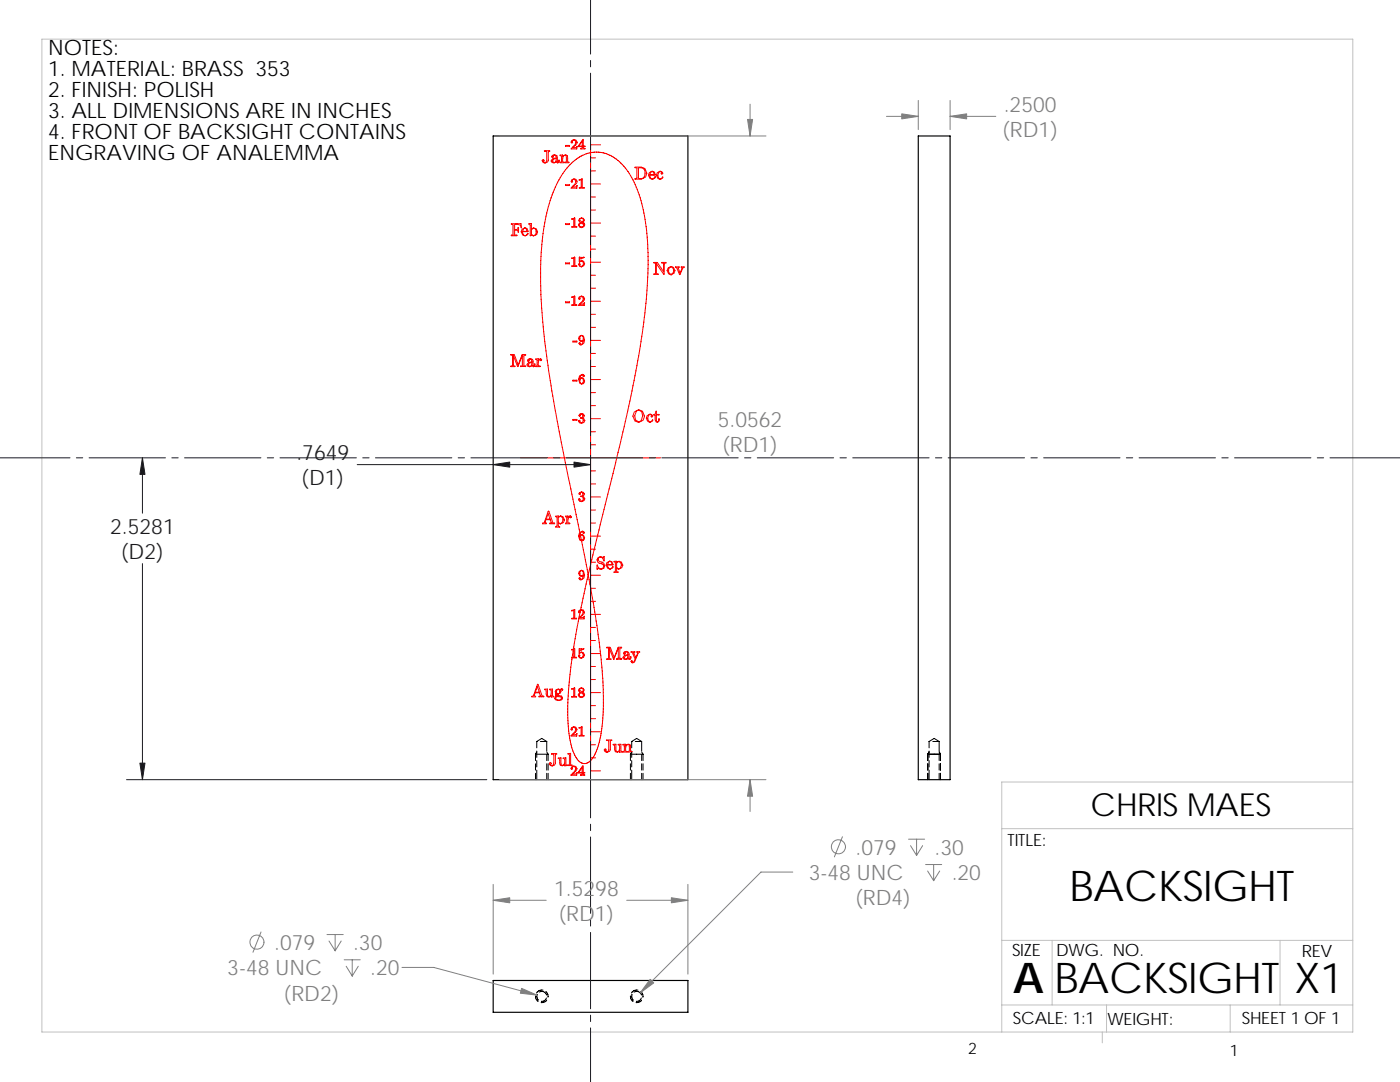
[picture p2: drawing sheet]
<svg xmlns="http://www.w3.org/2000/svg" width="279mm" height="216mm" viewBox="0 0 279 216" stroke-linecap="round" stroke-linejoin="round" font-family="sans-serif">
<path d="M8.4 7.8h261.6v198.1h-261.6zM270 156h-70.1v49.9M199.9 165.4h70.1M199.9 187.6h70.1M210 187.6v12.9M255.5 187.6v12.9M199.9 200.5h70.1M220 205.9v2.2M220.8 200.5v5.4M245.5 200.5v5.4" fill="none" stroke="#c0c0c0" stroke-width=".2"/>
<g fill="none" stroke="#000" stroke-width=".2">
<path d="M106.9 150.5h2.5M106.9 150.5v1.3M106.9 152.4v1.3M106.9 154.3v1.3M107.1 148h.1M107.1 153.7v1.9M107.1 148v1.2M107.1 149.9v1.2M107.1 151.8v1.2M107.1 148l1-.7 1 .7M107.1 150l-.2 .5M107.8 148h1.3"/>
<path d="M109.1 148v1.9M109.1 150.5v1.3M109.1 152.4v1.3M109.1 154.3v1.3M109.1 150l.3 .5M109.4 150.5v1.3M109.4 152.4v1.3M109.4 154.3v1.3M125.8 150.5h2.5M125.8 150.5v1.3M125.8 152.4v1.3M125.8 154.3v1.3"/>
<path d="M126.1 148h.1M126.1 153.7v1.9M126.1 148v1.2M126.1 149.9v1.2M126.1 151.8v1.2M126.1 148l1-.7 1 .7M126.1 150l-.3 .5M126.8 148h1.3M128.1 148v1.9M128.1 150.5v1.3M128.1 152.4v1.3M128.1 154.3v1.3"/>
<path d="M128.1 150l.2 .5M128.3 150.5v1.3M128.3 152.4v1.3M128.3 154.3v1.3M185.2 150.5h2.5M185.2 150.5v1.3M185.2 152.4v1.3M185.2 154.3v1.3M185.4 148h.1M185.4 153.7v1.9M185.4 148v1.2M185.4 149.9v1.2"/>
<path d="M185.4 151.8v1.2M185.4 148l1-.7 1 .7M185.4 150l-.2 .5M186.2 148h1.2M187.4 148v1.9M187.4 150.5v1.3M187.4 152.4v1.3M187.4 154.3v1.3M187.4 150l.3 .5M187.7 150.5v1.3M187.7 152.4v1.3M187.7 154.3v1.3"/>
<path d="M106.9 198.7l.1 .8 .4 .3M107.2 198.4v.1a.99 .99 0 0 0 .3 1.1M107.6 198a1.01 1.01 0 0 1 1.5 .5M108.4 197.6a1.26 1.26 0 0 0-1.3 .5M108.9 197.9h.1a1.06 1.06 0 0 1 .3 1.1M109.1 199.1a.91 .91 0 0 1-1 .7M109.1 198.5h.1M109.1 199.6l-.3 .3-.8 .1M125.8 198.7l.2 .8 .3 .3M126.1 198.4v.1a1 1 0 0 0 .3 1.1M126.5 198a1 1 0 0 1 1.5 .5M127.3 197.6a1.26 1.26 0 0 0-1.3 .5"/>
<path d="M127.9 197.9h.1a1.08 1.08 0 0 1 .3 1.1M128 199.1a.91 .91 0 0 1-1 .7M128 198.5h.1M128 199.6l-.6 .4h-.5"/>
</g>
<path d="M98.4 27.1h38.9v128.5h-38.9zM183.3 27.1h6.3v128.5h-6.3zM98.4 195.6h38.9v6.4h-38.9z" fill="none" stroke="#000" stroke-width=".23"/>
<g fill="none" stroke="#f00" stroke-width=".2">
<path d="M108.6 30.1h1.1l-.3 .2v1.7l-.1 .3-.5 .2-.4-.1-.2-.3 .1-.2h.2l.1 .3-.2 .1 .4 .2 .2-.1 .1-.5v-1.7h-.5zM110.2 31l.4-.1 .5 .2 .2 1.2 .2 .1v-.4l.1 .2-.1 .2-.2 .1-.3-.3-.4 .3-.4-.1-.2-.3a.9 .9 0 0 1 1-.5l-.1-.5-.3-.2-.3 .2 .1 .2-.2 .1zM110.5 31.8l.5-.2-.2 .8-.4-.1-.1-.2zM111.8 30.9h.5v.4l.5-.4 .4 .2 .1 1.2 .2 .2h-.7l.2-.2v-1.2l-.2-.1-.3 .1a1.15 1.15 0 0 0-.1 1.2l.2 .2h-.8l.3-.3v-.9zM112.9 29h.7v.2h-.7zM112.9 36.9h.7v.1h-.7zM114.1 32.6a6.7 6.7 0 0 1 10.4 .6 20 20 0 0 1 4.1 9.9 71 71 0 0 1-.2 22.1l-.5 2.9a363.5 363.5 0 0 1-7.1 32.5l-2.2 9.1a188.7 188.7 0 0 0-5.1 27.8 30.1 30.1 0 0 0 1 12.7l.1 .3a2.47 2.47 0 0 0 2.2 1.9l.3-.1a3.4 3.4 0 0 0 1.8-2.1l.7-2.1 .4-2.2a79.7 79.7 0 0 0-1-22l-2.4-13.2-4.8-23.5a189.2 189.2 0 0 1-3.9-31 49.9 49.9 0 0 1 1.9-16.2l1-2.7a15.1 15.1 0 0 1 3.3-4.7zM114.1 35.9l.5-.2 .4 .1 .2 .4-.1 .3-.8 .8h.7l.2-.3-.1 .5h-1.1v-.1a1.46 1.46 0 0 0 .9-1.4l-.6-.2-.2 .3 .2 .1-.2 .1-.1-.1zM114.1 28l.5-.1 .4 .1 .2 .4-.1 .3-.8 .8h.7l.2-.3-.1 .5h-1.1v-.1a1.46 1.46 0 0 0 .9-1.5l-.6-.1-.2 .2 .2 .2-.2 .1-.1-.1zM115.6 35.9l.6-.2v1.6l.4 .2h-1l.4-.1v-1.5l-.4 .1zM116.2 28.1v1h-.7zM116.3 27.8l.1 1.3h.3v.2h-.3v.2l.3 .2h-.8l.3-.1v-.3h-.8v-.2z"/>
<path d="M117.9 31.5h1M117.9 34.1h1M117.9 39.3h1M117.9 36.7h1.9M119.8 28.9h-1.9v124.9h1.9M126.7 33.4h1.3l.7 .2 .4 1-.3 .7-.8 .5h-1.3l.4-.3v-1.9zM127.5 33.5h.1a.91 .91 0 0 1 1.1 1.1v.5a.81 .81 0 0 1-1.3 .4zM129.6 34.5l.6-.3 .4 .1 .2 .6h-1.1a.59 .59 0 0 0 .7 .8l.4-.4-.1 .2-.5 .3-.5-.2-.3-.6zM129.9 34.3h.4l.2 .6h-.8zM131.2 34.5l.5-.3h.4l.1 .5h-.2v-.2l.1-.1-.4-.2-.2 .2-.2 .6 .1 .5 .6 .2 .3-.4-.1 .2-.5 .3-.4-.2-.3-.6zM102 44.6h2l.1 .8-.2-.4-.6-.3-.6 .1v1l.6-.1 .2-.3v.9l-.1-.3-.7-.1v.9l.5 .2h-1.2l.4-.2v-1.9zM104.2 45.7l.6-.3 .4 .2 .2 .6h-1.1a.59 .59 0 0 0 .7 .8l.4-.4-.1 .2-.5 .3-.5-.2-.3-.7z"/>
<path d="M104.5 45.6h.4l.2 .6h-.8zM105.6 44.6h.4v1.1l.5-.2 .5 .2 .3 .6-.2 .5-.6 .3-.5-.3-.2 .2v-2.1zM106.1 45.8l.3-.2a.72 .72 0 0 1 .6 .6 .72 .72 0 0 1-.5 .8l-.4-.3zM112.9 52.5h.7v.1h-.7zM112.9 44.6h.7v.2h-.7zM114.1 59.2l.6-.1v1.6l.4 .2h-1l.4-.1v-1.5l-.4 .1zM114.1 51.5l.6-.2v1.6l.4 .3h-1l.4-.2v-1.5l-.4 .1zM114.1 43.6l.6-.1v1.6l.4 .2h-1l.4-.1v-1.5l-.4 .1zM115.6 59.3l.4-.2 .4 .1 .3 .4-.1 .3-.9 .8h.8l.2-.3-.1 .5h-1.1v-.1a1.46 1.46 0 0 0 .9-1.4l-.6-.2-.2 .3 .2 .1-.2 .1-.1-.1zM115.6 52.9h.1M115.6 51.3h.9l-.1 .2-.7 .1v.5l.4-.1 .4 .2 .2 .4-.2 .4-.5 .3-.3-.2-.2-.5 .3 .1-.2 .2 .1 .1a.51 .51 0 0 0 .7-.2 .51 .51 0 0 0-.3-.7l-.5 .2zM115.7 43.6l.4-.1 .3 .1 .2 .3-.3 .4 .3 .2 .1 .4-.2 .3-.4 .2-.4-.1-.3-.4 .5-.5-.4-.3z"/>
<path d="M115.7 44.6l.3-.2 .5 .6-.1 .2-.3 .1-.4-.1-.1-.3zM115.8 43.6l.6 .1 .1 .2-.3 .4-.5-.3zM116 44.4h.1M117.9 41.9h1M117.9 47.1h1M117.9 49.7h1M117.9 54.9h1M117.9 57.5h1M117.9 44.5h1.9M117.9 52.3h1.9M130.5 52.4h.7l1.2 1.8v-1.6l-.3-.2h.8l-.4 .3v2.1l-1.5-2.2v1.8l.3 .4h-.8l.4-.4v-1.9zM133.3 53.5l.6-.3 .5 .2 .3 .6-.2 .5-.6 .3-.5-.2-.3-.6z"/>
<path d="M133.5 53.5l.4-.2a.81 .81 0 0 1 .5 .7 .81 .81 0 0 1-.5 .7 .88 .88 0 0 1-.4-1.2zM133.9 54.7h.1M134.8 53.3h.7l-.2 .2 .4 1 .4-.9-.1-.3h.5l-.3 .3-.5 1.2-.6-1.3zM102 70.7l.6 .1 .8 2 .8-2 .7-.1-.4 .3v1.9l.4 .3h-1l.3-.3v-2.1l-.9 2.4-.9-2.3v2l.4 .3h-.8l.3-.4v-1.9zM105.4 71.7l.4-.1a.55 .55 0 0 1 .6 .6l.1 .8h.1l.2-.4-.1 .5h-.4l-.1-.2-.5 .3-.3-.1-.2-.3a.84 .84 0 0 1 1-.6l-.1-.4-.3-.2-.4 .2 .2 .2-.3 .1zM105.6 72.5l.6-.2-.2 .7-.2 .1-.3-.3zM106.2 72.3h.1M107.4 72.9h.1M107.8 71.7l-.3 .2-.1 1M107.8 71.7h.1M107.9 71.7l-.1 .2h.3l-.1-.3h-.2l-.4 .4v-.4h-.5l.3 .3v1l-.3 .3h.9l-.4-.3M112.9 60.2h.7v.2h-.7z"/>
<path d="M114.3 68.1h.8v.1h-.8zM114.3 75.9h.8v.1h-.8zM115.6 67.1l.5-.2 .3 .2 .3 .8-.2 .6-.5 .3h-.3l-.1-.4h.2l-.1 .2 .1 .1 .4-.1 .2-.7-.4 .2-.3-.1-.2-.5zM115.7 75l.5-.3 .3 .1 .1 .2-.1 .2-.1-.4a.5 .5 0 0 0-.6 .5l-.1 .3 .4-.2 .4 .1 .2 .5a.62 .62 0 0 1-.6 .6l-.4-.1-.2-.8zM115.8 75.5l.3-.1a.62 .62 0 0 1 .3 .6 .62 .62 0 0 1-.3 .5 .47 .47 0 0 1-.4-.6zM115.9 67l.5 .2a.68 .68 0 0 1-.3 .9l-.4-.4zM117.9 73.1h1M117.9 62.7h1M117.9 65.3h1M117.9 70.5h1M117.9 78.3h1M117.9 60.1h1.9"/>
<path d="M117.9 67.9h1.9M117.9 75.7h1.9M103.9 91.4h27.9M114.3 83.7h.8v.2h-.8zM115.7 98.3l.4-.2 .3 .1 .2 .4-.4 .4 .3 .2 .2 .3-.1 .4-.5 .2-.4-.1-.2-.3 .2-.2v.3h-.1l.7 .1 .1-.4v-.3l-.6-.2 .4-.1 .2-.4-.2-.2-.3-.1-.2 .2 .1 .2-.2 .1zM115.7 82.7l.4-.2 .3 .1 .2 .3-.1 .3-.3 .2 .3 .2 .2 .3-.1 .4-.5 .2-.4-.1-.2-.4 .1-.1 .2 .1-.2 .2 .2 .1h.5l.1-.7-.6-.2 .4-.1 .2-.4-.2-.2-.3-.1-.2 .2 .1 .2h-.2zM117.9 80.9h1M117.9 86.1h1M117.9 88.8h1M117.9 94h1M117.9 96.6h1M117.9 83.5h1.9"/>
<path d="M117.9 99.2h1.9M126.6 82.2l.9-.5 .7 .3 .4 1-.2 .8-.9 .5-.8-.3-.4-1zM127 82l.5-.2 .5 .3 .3 .9-.4 1-.4 .2-.6-.4-.2-.8zM129.2 82.9l.5-.3 .3 .1 .2 .4-.2 .1v-.2l.1-.1-.4-.2-.2 .1-.2 .6 .1 .6 .6 .1 .3-.3-.1 .2-.5 .3-.4-.2-.3-.6zM130.1 82.9h.1M130.9 82.1l.1 .6h.5v.1h-.5l.1 1.3h.3l.2-.5-.1 .5-.3 .2-.2-.1-.3-.4v-1h-.2l.3-.3zM109.4 102.4l.4 1.2h-.8zM109.4 102l.2 .1 .7 2.2 .4 .2h-1l.3-.2-.2-.6h-.9l-.1 .5 .2 .3h-.7l.4-.3zM110.9 103h.5v.2l.5-.2 .5 .1 .2 .6-.1 .6-.7 .2-.4-.2v.7l.3 .2h-.8l.3-.2v-1.7zM111.4 103.3l.5-.3 .3 .3 .2 .4-.2 .6-.4 .2-.3-.3zM112.9 103h.4v.3l.2-.2 .4-.1 .1 .3h-.2v-.3l-.2 .1-.3 .6 .1 .7 .3 .1h-.8l.2-.3v-.9zM115.6 114l.5-.2 .3 .1 .3 .8-.2 .7-.5 .3h-.3l-.1-.4h.2l-.1 .2 .1 .1 .4-.1 .2-.7-.4 .2-.3-.1-.2-.5z"/>
<path d="M115.7 106.3l.5-.3 .3 .1 .1 .3h-.2v-.2h.1l-.3-.1a.72 .72 0 0 0-.5 .8l.4-.2 .4 .1 .2 .5a.62 .62 0 0 1-.6 .6l-.4-.1-.2-.8zM115.8 106.8l.3-.1a.62 .62 0 0 1 .3 .6 .62 .62 0 0 1-.3 .5 .47 .47 0 0 1-.4-.6zM115.9 113.9l.5 .1a.68 .68 0 0 1-.3 1l-.4-.4zM117.9 104.4h1M117.9 101.8h1M117.9 109.6h1M117.9 112.2h1M117.9 117.4h1M117.9 120h1M117.9 107h1.9M117.9 114.8h1.9M119.3 111.3l.5-.2 .6 .2 .2-.2-.1 .8a.78 .78 0 0 0-.7-.7l-.3 .1-.1 .6 1.1 .5 .2 .5-.2 .4-.5 .3-.6-.2-.2 .2v-.9a.83 .83 0 0 0 1.1 .7 .65 .65 0 0 0 0-.8 .65 .65 0 0 0-.7-.2l-.3-.2-.2-.5z"/>
<path d="M120.2 112.2h.1M121.1 112.2l.6-.2 .5 .1 .1 .5-1 .1a.59 .59 0 0 0 .6 .8l.4-.4v.2l-.5 .3-.5-.2-.3-.6zM121.5 112.1h.4l.2 .5h-.8zM122.6 112h.5v.2l.4-.2 .5 .2 .3 .6-.2 .5-.6 .3-.4-.3v.7l.2 .2h-.7l.2-.2v-1.7zM123.1 112.3l.4-.2 .4 .2 .1 .5-.2 .5-.3 .2-.4-.2zM107.2 137l.4 1.1h-.8zM107.3 136.6l.1-.1 .8 2.3 .3 .2h-.9l.2-.2-.1-.6h-.9l-.2 .5 .3 .3h-.8l.4-.3zM108.7 137.5h.6v1.4l.3 .1a1.06 1.06 0 0 0 .4-1.3l-.3-.2h.6v1.4l.2 .1-.5 .1v-.3l-.4 .3-.4-.1-.2-.5v-.8zM110.9 137.7l.5-.2 .4 .1 .3-.1 .2 .1-.2 .1v-.2l-.3 .2 .2 .3-.2 .3-.4 .2-.4-.1v.2a.53 .53 0 0 0 .7 .2l.5 .3v.4a.98 .98 0 0 1-1.5-.2l.3-.3-.2-1zM111 139.1l.8-.1 .3 .3-.2 .3-.4 .1-.5-.1-.1-.3zM111 138.4h.1M111.2 137.6a.43 .43 0 0 1 .5 .4 .43 .43 0 0 1-.3 .5l-.3-.2v-.5z"/>
<path d="M114.1 129.6l.6-.2v1.7l.4 .2h-1l.4-.3v-1.4l-.4 .1zM114.1 137.4l.6-.1v1.6l.4 .2h-1l.4-.2v-1.5l-.4 .1zM114.1 121.8l.6-.2v1.7l.4 .2h-1l.4-.2v-1.5l-.4 .1zM115.5 121.8l.5-.2 .4 .1 .2 .5v.2l-.9 .8h.8l.1-.2v.5h-1.2l.1-.1a1.46 1.46 0 0 0 .8-1.5l-.5-.1-.2 .2 .1 .2-.1 .1-.2-.2zM115.6 129.4h.9l-.1 .2-.7 .1v.5l.4-.1 .3 .2 .2 .4-.1 .4-.5 .3-.4-.2-.1-.5h.2v.2l-.2 .1 .2 .1a.51 .51 0 0 0 .7-.2 .51 .51 0 0 0-.3-.7l-.5 .2zM115.6 137.4l.4-.2 .4 .1 .2 .4-.4 .4 .4 .3-.1 .6-.5 .2-.4-.1-.2-.4 .4-.5-.3-.3zM115.7 138.4a.48 .48 0 0 1 .5-.1 .48 .48 0 0 1 .3 .4l-.2 .3-.3 .1-.3-.2-.1-.2zM115.8 137.4h.5l.1 .3-.3 .3-.4-.3zM117.9 125.2h1M117.9 127.8h1M117.9 133h1M117.9 135.6h1"/>
<path d="M117.9 122.6h1.9M117.9 130.4h1.9M117.9 138.2h1.9M121.1 129.2h.7l.8 2 .8-2h.7l-.4 .2v2l.4 .2h-1l.3-.3v-2l-.9 2.3-.9-2.3v2l.3 .3h-.8l.4-.4v-1.9zM124.6 130.1l.4-.1a.55 .55 0 0 1 .6 .6v.9h.2l.1-.4-.1 .4h-.3l-.2-.2-.4 .3-.4-.1-.2-.3a.84 .84 0 0 1 1-.6l-.1-.4-.3-.2-.3 .2 .1 .3h-.2zM124.8 130.9l.5-.2-.2 .7-.2 .1-.3-.3zM125.3 131.3h.1M125.9 130h.8l-.2 .3 .4 1 .4-1-.2-.3h.6l-.4 .4-.7 1.7-.3 .2-.2-.1-.1-.3h.2l-.1 .2 .2 .1 .2-.1 .3-.5-.6-1.3zM110.1 150.4h1l-.3 .2v1.7l-.1 .4-.5 .1-.4-.1-.2-.3 .1-.2h.2l.1 .3h-.2l.4 .3 .2-.1 .1-.4v-1.8h-.4zM111.4 151.3l.6-.1v1.4l.2 .1 .3-.1 .2-.4-.1-.8-.2-.1 .5-.1v1.3l.3 .3h-.5v-.3a.56 .56 0 0 1-.9 .1l-.1-1.2zM112.7 152.5h.1M113.4 150.4l.5-.1v2.2l.3 .3h-.8l.2-.3v-1.8z"/>
<path d="M114.1 145.2l.4-.2 .4 .1 .2 .4v.3l-.9 .8h.8l.1-.2v.5h-1.1v-.1a1.46 1.46 0 0 0 .8-1.5l-.5-.1-.2 .2 .1 .1-.1 .2-.1-.2zM114.1 153l.4-.2 .4 .2 .2 .4v.3l-.9 .8h.8l.1-.3v.5h-1.1v-.1a1.46 1.46 0 0 0 .8-1.5l-.5-.1-.2 .2 .1 .2-.1 .1-.1-.1zM115.6 145.2l.6-.2v1.7l.3 .2h-.9l.4-.3v-1.4l-.4 .1zM116.2 153.1v1h-.7zM116.3 152.8l.1 1.3h.3l-.3 .1v.3l.3 .2h-.8l.2-.1 .1-.4h-.8v-.1zM117.9 143.4h1M117.9 140.8h1M117.9 148.6h1M117.9 151.2h1M117.9 146h1.9M121 147.7h1.1l-.3 .2v1.7l-.2 .3-.4 .2-.4-.1-.2-.4v-.1h.3v.3h-.1l.3 .3 .3-.2 .1-.4v-1.7h-.5zM122.4 148.5h.5l.1 1.4 .2 .1a1.06 1.06 0 0 0 .4-1.3l-.2-.2h.5v1.4l.3 .2h-.5v-.3l-.5 .3-.3-.1-.2-.5-.1-.8z"/>
<path d="M123.7 149.8h.1M124.3 148.5h.5v.4l.5-.4 .4 .1 .1 1.2 .3 .3h-.8l.3-.3v-1.1l-.3-.1a1.1 1.1 0 0 0-.4 1.3l.2 .2h-.8l.3-.2v-1.2zM124.6 148.8h.1"/>
</g>
<g fill="none" stroke="#191924" stroke-width=".2">
<path d="M117.9 0v10.8M117.9 12.1v1.2M117.9 14.6v15.2M117.9 31.1v1.3M117.9 33.7v15.2M117.9 50.2v1.2M117.9 52.7v15.2M117.9 69.2v1.3M117.9 71.8v15.2M0 91.4h14M15.2 91.4h1.3M17.8 91.4h15.2"/>
<path d="M28.4 91.4v11M34.3 91.4h1.3M36.8 91.4h15.3M53.3 91.4h1.3M55.9 91.4h15.2M71.3 92.7h46.6M72.4 91.4h1.3M74.9 91.4h15.3M91.4 91.4h1.3M94 91.4h15.2M110.5 91.4h1.3M113 91.4h15.3"/>
<path d="M117.9 88.3v1.2M117.9 90.8v15.2M129.5 91.4h1.3M132.1 91.4h15.2M148.6 91.4h1.3M151.1 91.4h15.3M167.6 91.4h1.3M170.2 91.4h15.2M186.7 91.4h1.3M189.2 91.4h15.3M205.7 91.4h1.3M208.3 91.4h15.2"/>
<path d="M224.8 91.4h1.3M227.3 91.4h15.3M243.8 91.4h1.3M246.4 91.4h15.2M262.9 91.4h1.3M265.4 91.4h14M28.4 112.5v43.1M117.9 107.3v1.3M117.9 109.9v15.2M117.9 126.4v1.2M117.9 128.9v15.2M25.3 155.6h71.9"/>
<path d="M117.9 145.4v1.3M117.9 148v15.2M117.9 164.5v1.2M117.9 167v15.2M117.9 183.5v1.3M117.9 186.1v15.2M117.9 202.6v1.2M117.9 205.1v10.8"/>
</g>
<g fill="#191924" stroke="#191924" stroke-width=".2">
<path d="M28.4 91.4l.5 3.3h-1z" fill-rule="evenodd"/>
<path d="M27.9 152.3h1l-.5 3.3z" fill-rule="evenodd"/>
<path d="M98.4 92.7l3.3-.5v1z" fill-rule="evenodd"/>
<path d="M114.6 92.2l3.3 .5-3.3 .5z" fill-rule="evenodd"/>
</g>
<g fill="none" stroke="#808080" stroke-width=".2">
<path d="M99.7 27.1h53.2M149.7 20.8v6.3M176.9 23.2h6.4M183.3 20v5.9M189.6 20v5.9M189.6 23.2h9.1M99.7 155.6h53.2M149.7 155.6v6.3M98.4 176.5v17.9M98.4 179.6h10.6M125.1 179.6h12.2M137.3 176.5v17.9"/>
<path d="M158.2 174h-6.3l-24.1 24.1M168.1 167l-1.6 4M181.3 167.4h3.2M181.7 168.7l1.2 2M182.9 167.4v3.3M184.1 168.7l-1.2 2M184.7 172.5h3.2M185.1 173.8l1.2 1.9M186.3 172.5v3.2M187.5 173.8l-1.2 1.9M52.1 186l-1.6 4M65.3 186.5h3.2"/>
<path d="M65.7 187.8l1.2 1.9M66.9 186.5v3.2M68.1 187.8l-1.2 1.9M68.7 191.5h3.2M69.1 192.8l1.2 2M70.3 191.5v3.3M71.5 192.8l-1.2 2M80.2 193h6.4l20.6 5.6"/>
<circle cx="167.3" cy="169" r="1.42"/>
<circle cx="51.3" cy="188" r="1.41"/>
</g>
<g fill="#808080" stroke="#808080" stroke-width=".2">
<path d="M189.6 23.2l3.3-.5v1z" fill-rule="evenodd"/>
<path d="M180 22.7l3.3 .5-3.3 .5z" fill-rule="evenodd"/>
<path d="M149.2 23.8h1l-.5 3.3z" fill-rule="evenodd"/>
<path d="M149.7 155.6l.5 3.3h-1z" fill-rule="evenodd"/>
<path d="M104.1 197.2l3.1 1.4-3.4-.4z" fill-rule="evenodd"/>
<path d="M98.4 179.6l3.3-.5v1z" fill-rule="evenodd"/>
<path d="M134 179.1l3.3 .5-3.3 .5z" fill-rule="evenodd"/>
<path d="M129.8 195.4l.7 .7-2.7 2z" fill-rule="evenodd"/>
</g>
<g font-size="8.5">
<text x="213.5" y="179.9">BACKSIGHT</text>
<text x="202.2" y="198.2">A</text>
<text x="210.5" y="198.1">BACKSIGHT</text>
<text x="258.4" y="198.1">X1</text>
</g>
<text font-size="6.3" x="217.7" y="162.9">CHRIS MAES</text>
<g font-size="4.2">
<text x="9.6" y="11">NOTES:</text>
<text x="9.6" y="15.2">1. MATERIAL: BRASS 353</text>
<text x="9.6" y="19.4">2. FINISH: POLISH</text>
<text x="9.6" y="23.6">3. ALL DIMENSIONS ARE IN INCHES</text>
<text x="9.6" y="27.7">4. FRONT OF BACKSIGHT CONTAINS</text>
<text x="9.6" y="31.9">ENGRAVING OF ANALEMMA</text>
</g>
<g font-size="4.2" fill="#808080">
<text x="200.3" y="22.3">.2500</text>
<text x="200" y="27.3">(RD1)</text>
<text x="143.2" y="85.1">5.0562</text>
<text x="144.1" y="90.1">(RD1)</text>
<text x="170.8" y="170.6">.079</text>
<text x="186.5" y="170.6">.30</text>
<text x="110.6" y="178.7">1.5298</text>
<text x="161.4" y="175.6">3-48 UNC</text>
<text x="189.9" y="175.6">.20</text>
<text x="111.4" y="183.7">(RD1)</text>
<text x="170.6" y="180.6">(RD4)</text>
<text x="54.7" y="189.6">.079</text>
<text x="70.5" y="189.6">.30</text>
<text x="45.4" y="194.6">3-48 UNC</text>
<text x="73.9" y="194.6">.20</text>
<text x="56.6" y="199.7">(RD2)</text>
</g>
<g font-size="4.2" fill="#191924">
<text x="59.2" y="91.8">.7649</text>
<text x="60.1" y="96.8">(D1)</text>
<text x="22" y="106.5">2.5281</text>
<text x="24.1" y="111.5">(D2)</text>
</g>
<g font-size="3.4">
<text x="201.1" y="168.8">TITLE:</text>
<text x="202" y="190.8">SIZE</text>
<text x="210.8" y="190.8">DWG. NO.</text>
<text x="259.8" y="190.9">REV</text>
<text x="202.1" y="204.4">SCALE: 1:1</text>
<text x="221" y="204.5">WEIGHT:</text>
<text x="247.8" y="204.4">SHEET 1 OF 1</text>
</g>
<g font-size="3.2">
<text x="193.2" y="210.4">2</text>
<text x="245.4" y="210.7">1</text>
</g>
</svg>
